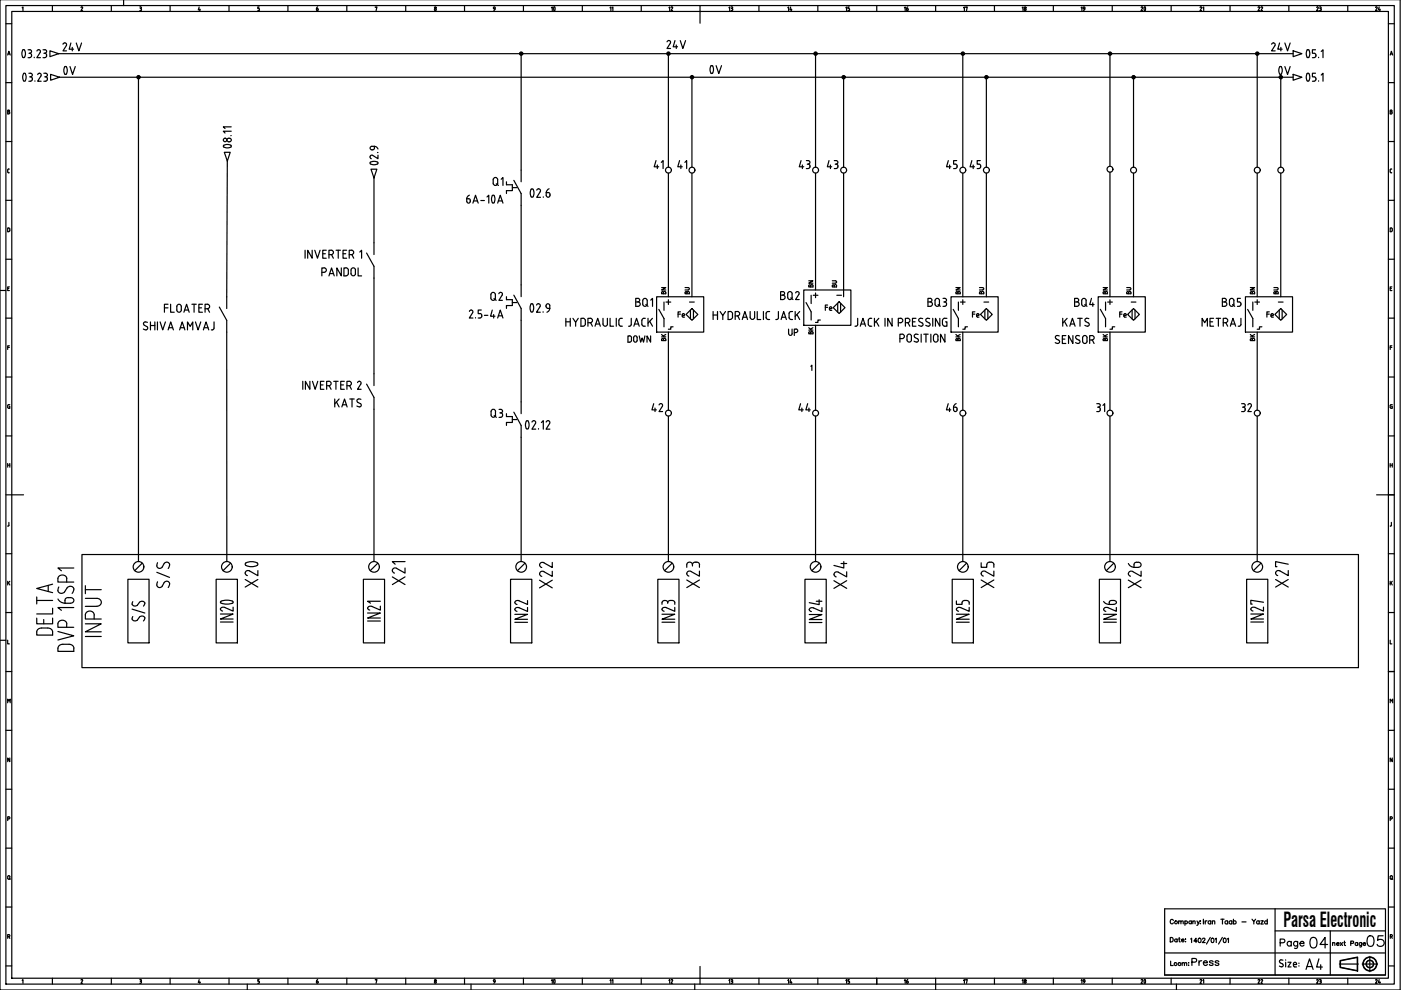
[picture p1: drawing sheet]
<svg xmlns="http://www.w3.org/2000/svg" width="297mm" height="210mm" viewBox="0 0 297 210" stroke-linecap="round" stroke-linejoin="round" font-family="sans-serif">
<!-- layer: 035 -->
<g fill="none" stroke="#000" stroke-width=".25">
<path d="M26.2 -.1v1.3M296.9 -.1v210h-296.9v-210M1.2 5h1.3M1.2 17.5h1.3M1.6 11.7l.3-.8 .3 .8M1.7 11.4h.4M2.5 2.4h291.9v205h-291.9zM4.7 1.6l.2-.1v.8M11.1 1.2v1.2M17.2 1.6l.1-.1h.2l-.3 .8h.3M23.6 1.2v1.2M29.6 1.5h.2"/>
<path d="M29.7 1.8h.1M29.8 1.5l.2 .1-.2 .2M29.8 1.8l.2 .3-.4 .2M36.1 1.2v1.2M42.2 1.5l-.2 .6h.5M42.4 1.9v.4M48.6 1.2v1.2M54.9 1.5h-.2v.3l.3 .2M55 2v.1M55 2.1l-.3 .2M61 1.2v1.2M73.5 1.2v1.2"/>
<path d="M79.6 1.6l.3-.1-.2 .8M86 1.2v1.2M92.5 2v.1M92.5 2l-.2-.2-.2 .3 .2 .2 .2-.2M98.5 1.2v1.2M111 1.2v1.2M123.5 1.2v1.2M136 1.2v1.2M148.4 1.2v1.2M160.9 1.2v1.2M173.4 1.2v1.2M185.9 1.2v1.2"/>
<path d="M198.4 1.2v1.2M210.8 1.2v1.2M223.3 1.2v1.2M235.8 1.2v1.2M248.3 1.2v1.2M260.8 1.2v1.2M273.3 1.2v1.2M285.7 1.2v1.2M294.4 5h1.2M294.4 17.5h1.2M294.7 11.7l.3-.8 .3 .8M294.8 11.4h.4"/>
<path d="M1.2 30h1.3M1.6 36.4l.2 .2M1.6 23.7h.2M1.8 36.6h.2M1.8 35.8h.2M1.8 35.8l-.2 .2v.4M1.9 23.3l.1 .2-.1 .2 .2 .2-.1 .2h-.4v-.7h.2M294.4 30h1.2M294.7 36.4l.2 .2M294.7 23.7h.3M294.9 36.6h.2M294.9 35.8h.2"/>
<path d="M294.9 35.8l-.2 .2v.4M295 23.3l.1 .2-.1 .2 .2 .2-.1 .2h-.4v-.7h.3M1.2 42.5h1.3M1.2 55h1.3M1.8 48.3h-.2v.8h.2M1.8 48.3l.3 .3-.1 .4-.2 .1M294.4 42.5h1.2M294.4 55h1.2M294.9 48.3h-.2v.8h.2M294.9 48.3l.3 .3-.1 .4-.2 .1M0 61.6h1.2M1.2 67.5h1.3"/>
<path d="M1.2 79.9h1.3M1.6 61.2h.3M1.6 73.7h.4M2 60.8h-.4v.8h.4M2 73.3h-.4v.8M294.4 67.5h1.2M294.4 79.9h1.2M294.7 61.2h.3M294.7 73.7h.4M295.1 60.8h-.4v.8h.4M295.1 73.3h-.4v.8M1.2 92.4h1.3"/>
<path d="M1.6 98.6h.5M1.6 98.3v.8M1.8 85.8h.3M1.9 85.8l-.3 .2v.3l.3 .3M1.9 86.1h.2v.5h-.3M2.1 98.3v.8M294.4 92.4h1.2M294.7 98.3v.8M294.7 98.6h.5M295 85.8h.2M295 85.8l-.3 .2v.3l.3 .3M295.1 86.1h.1v.5h-.2"/>
<path d="M295.2 98.3v.8M1.2 104.9h1.3M1.2 117.4h1.3M1.6 111.5h.1M1.9 110.8v.6l-.2 .1M294.4 104.9h1.2M294.4 117.4h1.2M294.7 111.5h.1M295 110.8v.6l-.2 .1M0 135.8h1.2M1.2 129.9h1.3M1.6 135.7v.8h.4"/>
<path d="M1.6 123.2v.8M1.8 123.5l.3 .5M2.1 123.2l-.5 .5M294.4 129.9h1.2M294.7 135.7v.8h.4M294.7 123.2v.8M294.9 123.5l.3 .5M295.2 123.2l-.5 .5M1.2 142.4h1.3M1.2 154.8h1.3M1.6 149v-.8l.3 .4 .3-.4v.8M294.4 142.4h1.2"/>
<path d="M294.4 154.8h1.2M1.2 167.3h1.3M1.2 179.8h1.3M1.6 173.6h.4v-.4h-.4v.8M2.1 160.7v.8l-.5-.8v.8M294.4 167.3h1.2M294.4 179.8h1.2M294.7 173.6h.4v-.4h-.4v.8M295.2 160.7v.8l-.5-.8v.8M1.2 192.3h1.3M1.6 198.6l.4-.1v-.3h-.4v.8M1.7 186.2l.2 .3 .2-.3"/>
<path d="M1.9 198.6l.2 .4M1.9 186.3l.3 .2M2.1 185.9v.3M2.1 185.9l-.2-.3-.2 .1-.1 .5M294.4 192.3h1.2M1.3 204.8h1.2M4.7 207.9l.2-.2v.8M11.1 207.4v1.3M17.2 207.8l.1-.1 .2 .1-.3 .7h.3M23.6 207.4v1.3M29.6 207.7h.2M29.7 208h.1"/>
<path d="M29.8 207.7l.2 .2-.2 .1M29.8 208l.2 .3-.4 .2M36.1 207.4v1.3M42.2 207.7l-.2 .6h.5M42.4 208.1v.4M48.6 207.4v1.3M52.4 208.7v1.2M54.9 207.7h-.2v.3l.3 .2M55 208.2v.1M55 208.3l-.3 .2M61 207.4v1.3M73.5 207.4v1.3"/>
<path d="M79.6 207.8l.3-.1-.2 .8M86 207.4v1.3M92.5 208.2v.1M92.5 208.2l-.2-.2-.2 .3 .2 .2 .2-.2M98.5 207.4v1.3M99.9 208.7v1.2M111 207.4v1.3M123.5 207.4v1.3M136 207.4v1.3M147.3 208.7v1.2M148.4 207.4v1.3M160.9 207.4v1.3"/>
<path d="M173.4 207.4v1.3M185.9 207.4v1.3M198.4 207.4v2.5M210.8 207.4v1.3M223.3 207.4v1.3M235.8 207.4v1.3M248.3 207.4v1.3M249.4 208.7v1.2M260.8 207.4v1.3M273.3 207.4v1.3M285.7 207.4v1.3M294.4 204.8h1.2"/>
<circle cx="92.3" cy="1.6" r=".18"/>
<circle cx="92.3" cy="207.9" r=".18"/>
</g>
<!-- layer: 07 -->
<path d="M1.2 1.2h294.4v207.5h-294.4zM148.4 2.4v2.5M2.5 104.9h2.5M291.9 104.9h2.5M148.4 204.9v2.5" fill="none" stroke="#000" stroke-width=".25"/>
<!-- layer: SYMS -->
<g fill="none" stroke="#000" stroke-width=".25">
<path d="M47.6 32.3h1.2l-.6 1.9zM78.7 35.9h1.2l-.6 1.8zM110.5 36.1v2.4M77.7 53.7l1.6 2.8M79.3 51.5v2.5M46.5 65.1l1.6 2.8v2.5M48.1 62.9v2.5M79.3 79.3v2.5M108.6 64.1h1M108.9 62.6l1.6 2.8v2.5M110.5 60.4v2.5M139.2 62.9h10v7.5h-10z"/>
<path d="M140.8 67.5v1.8M146.7 65.4l1.3 1.3-1.3 1.2-1.2-1.2zM170.4 61.5h10v7.5h-10zM172 66.1v1.8M177.9 64l1.3 1.2-1.3 1.3-1.2-1.3zM201.6 62.9h10v7.5h-10zM202.1 65.6l1.1 1.9v1.8M203.2 64v1.8M209.1 65.4l1.3 1.3-1.3 1.2-1.2-1.2zM232.8 62.9h10v7.5h-10zM234.4 67.5v1.8M240.3 65.4l1.3 1.3-1.3 1.2-1.2-1.2z"/>
<path d="M264.1 62.9h9.9v7.5h-9.9zM264.5 65.6l1.1 1.9v1.8M265.6 64v1.8M271.5 65.4l1.3 1.3-1.3 1.2-1.2-1.2zM77.7 81.4l1.6 2.9v2.5M108.6 89h1M108.9 87.4l1.6 2.8v2.5M110.5 85.2v2.5M17.4 117.6h270.6v24h-270.6zM80.1 119.4l-1.6 1.6M111.3 119.4l-1.6 1.6M142.5 119.4l-1.6 1.6"/>
<path d="M173.7 119.4l-1.6 1.6M204.9 119.4l-1.6 1.6M236.1 119.4l-1.6 1.6M267.3 119.4l-1.6 1.6M27.1 122.8h4.5v13.5h-4.5zM45.8 122.8h4.5v13.5h-4.5zM77 122.8h4.5v13.5h-4.5zM108.2 122.8h4.6v13.5h-4.6zM139.5 122.8h4.5v13.5h-4.5zM170.7 122.8h4.5v13.5h-4.5zM201.9 122.8h4.5v13.5h-4.5zM233.1 122.8h4.5v13.5h-4.5z"/>
<path d="M264.3 122.8h4.5v13.5h-4.5z"/>
<circle cx="29.4" cy="16.4" r=".35"/>
<circle cx="29.4" cy="16.4" r=".22"/>
<circle cx="29.4" cy="16.4" r=".12"/>
<circle cx="110.5" cy="11.4" r=".35"/>
<circle cx="110.5" cy="11.4" r=".22"/>
<circle cx="110.5" cy="11.4" r=".12"/>
<circle cx="172.9" cy="11.4" r=".35"/>
<circle cx="172.9" cy="11.4" r=".22"/>
<circle cx="172.9" cy="11.4" r=".12"/>
<circle cx="178.9" cy="16.4" r=".35"/>
<circle cx="178.9" cy="16.4" r=".22"/>
<circle cx="178.9" cy="16.4" r=".12"/>
<circle cx="204.1" cy="11.4" r=".35"/>
<circle cx="204.1" cy="11.4" r=".22"/>
<circle cx="204.1" cy="11.4" r=".12"/>
<circle cx="209.1" cy="16.4" r=".35"/>
<circle cx="209.1" cy="16.4" r=".22"/>
<circle cx="209.1" cy="16.4" r=".12"/>
<circle cx="235.3" cy="11.4" r=".35"/>
<circle cx="235.3" cy="11.4" r=".22"/>
<circle cx="235.3" cy="11.4" r=".12"/>
<circle cx="240.3" cy="16.4" r=".35"/>
<circle cx="240.3" cy="16.4" r=".22"/>
<circle cx="240.3" cy="16.4" r=".12"/>
<circle cx="235.3" cy="35.9" r=".62"/>
<circle cx="240.3" cy="36.1" r=".62"/>
<circle cx="266.6" cy="36.1" r=".62"/>
<circle cx="271.6" cy="36.1" r=".62"/>
<circle cx="29.4" cy="120.2" r="1.13"/>
<circle cx="79.3" cy="120.2" r="1.13"/>
<circle cx="110.5" cy="120.2" r="1.13"/>
<circle cx="141.7" cy="120.2" r="1.13"/>
<circle cx="172.9" cy="120.2" r="1.13"/>
<circle cx="204.1" cy="120.2" r="1.13"/>
<circle cx="235.3" cy="120.2" r="1.13"/>
<circle cx="266.6" cy="120.2" r="1.13"/>
</g>
<!-- layer: TAGS -->
<g fill="none" stroke="#000" stroke-width=".25">
<path d="M64.7 53.1v1.7M66.2 53.1v1.7l-1-1.7v1.7M66.7 53.1l.6 1.7 .6-1.7M68.4 53.8h.6M69.2 53.1h-.8v1.7h.8M69.7 54h.5a.47 .47 0 0 0 .5-.5 .47 .47 0 0 0-.5-.4h-.5v1.7M70.3 54l.4 .8M71.2 53.1h1M71.7 53.1v1.7M72.7 53.8h.6M73.5 53.1h-.8v1.7h.8M74 54h.5a.47 .47 0 0 0 .5-.5 .47 .47 0 0 0-.5-.4h-.5v1.7"/>
<path d="M74.6 54l.4 .8M76.3 53.4l.4-.3v1.7M34.9 65.3h.7M35.6 64.5h-.7v1.7M36.2 64.5v1.7h.7M37.7 64.6a.48 .48 0 0 1 .7 .4v.7a.48 .48 0 0 1-.4 .5 .48 .48 0 0 1-.5-.5v-.7zM39 66.2l.6-1.7 .5 1.7M39.2 65.7h.7M40.7 64.5h.9M41.1 64.5v1.7M42.2 65.3h.5M42.9 64.5h-.7v1.7h.7"/>
<path d="M43.5 65.5h.5M44 64.5h-.5v1.7M44 64.5a.48 .48 0 0 1 .4 .5 .48 .48 0 0 1-.4 .5M44 65.5l.4 .7M64.2 80.8v1.7M65.7 80.8v1.7l-1-1.7v1.7M66.3 80.8l.5 1.7 .6-1.7M67.9 81.6h.6M68.7 80.8h-.8v1.7h.8M69.3 81.8h.4M69.7 80.8h-.4v1.7M69.7 80.8a.48 .48 0 0 1 .5 .5 .48 .48 0 0 1-.5 .5"/>
<path d="M69.8 81.8l.4 .7M70.8 80.8h.9M71.2 80.8v1.7M72.2 81.6h.6M73 80.8h-.8v1.7h.8M73.6 81.8h.4M74 80.8h-.4v1.7M74 80.8a.48 .48 0 0 1 .5 .5 .48 .48 0 0 1-.5 .5M74.1 81.8l.4 .7M75.8 81.1l.1-.1a.38 .38 0 0 1 .5-.1 .38 .38 0 0 1 .1 .5l-.7 1.1h.8M28 129.2l2.7 .8M28 131.2a.68 .68 0 0 0 1.2 .2"/>
<path d="M28 128.1a.68 .68 0 0 0 1.2 .2M28.2 130.7l-.2 .5M28.2 127.6l-.2 .5M29.6 130.8l-.5 .6M29.6 130.8a.6 .6 0 0 1 .9-.1 .6 .6 0 0 1-.1 1M46.7 130.2h2.7l-2.7 1h2.7M46.7 131.9h2.7M49.4 128.7v.9l-1.7-.8a.49 .49 0 0 0-.7 0 .49 .49 0 0 0 0 .7l.2 .1M77.9 130h2.7l-2.7 1h2.7M77.9 131.7h2.7M77.9 128.9l.5 .4M80.6 128.5v.9l-1.9-.9-.6 .2-.1 .2"/>
<path d="M80.6 127.5h-2.7l.6 .4M109.2 130.3h2.6l-2.6 1h2.6M109.2 131.9h2.6M111.8 128.8v.8l-1.7-.7a.49 .49 0 0 0-.7-.1 .49 .49 0 0 0 0 .7l.2 .1M111.8 127.3v.9l-1.7-.8a.48 .48 0 0 0-.8 0 .48 .48 0 0 0 .3 .8M140.4 130.2h2.7l-2.7 1.1h2.7M140.4 131.9h2.7M141.6 127.7v.2M141.6 127.7a.65 .65 0 0 0-.6-.4 .65 .65 0 0 0-.6 .4v.4M142.2 127.3l-.3 .1-.3 .3M143.1 128.8v.8l-1.8-.8a.49 .49 0 0 0-.7 0 .49 .49 0 0 0 0 .7l.2 .1M143.1 127.7v.4"/>
<path d="M171.6 130.3h2.7l-2.7 1.1h2.7M171.6 132h2.7M173.1 127.5h1.2M173.7 127.2v1l-2.1-.4M174.3 128.8v.9l-1.8-.8a.49 .49 0 0 0-.7 0 .49 .49 0 0 0 0 .7l.2 .1M202.8 130.2h2.7l-2.7 1.1h2.7M202.8 131.9h2.7M204.6 127.3l-.5 .2-.1 .6h-1.2v-.7M205.5 128.8v.8l-1.8-.8a.49 .49 0 0 0-.7 0 .49 .49 0 0 0 0 .7l.2 .1M205.5 127.7v.4M234 127.5a1.4 1.4 0 0 0 1.2 .7M234 130.3h2.7l-2.7 1h2.7"/>
<path d="M234 131.9h2.7M234 129.2l.5 .4M235.2 128.2h.9M235.8 127.3l-.6 .3v.6M236.1 127.3l.3 .1 .3 .3-.3 .4h-.3M236.7 128.8v.8l-2-.8-.6 .1-.1 .3M265.2 130.2h2.7l-2.7 1h2.7M265.2 131.9h2.7M266.1 128.8a.49 .49 0 0 0-.7 0 .49 .49 0 0 0 0 .7l.3 .1M267.9 128.7v.9l-1.8-.8M267.9 127.7l-2.7-.4v.8h.3"/>
</g>
<!-- layer: MISC -->
<path d="M12.3 137.4v.7h3.3M12.3 133.9l3.3 .9-3.3 .9M12.3 132.3v.7h3.3M12.3 122.7v.7h3.3M13.3 136.6h1.3M13.8 127.9h1.1M14.2 124.6l.4-.2a.78 .78 0 0 1 1.1 .5M14.5 126.7h.4M14.5 126.7l-.5 .2-.2 .4M15.6 128.8h-3.3l.7 .6M15.6 120.4h-3.3l.7 .6" fill="none" stroke="#000" stroke-width=".25"/>
<g fill="none" stroke="#000" stroke-width=".25">
<path d="M12.4 11.4h261.8M12.6 16.4h261.6M29.4 16.4v102.7M110.5 11.4v24.7M141.7 11.4v24.1M146.7 16.4v19.1M172.9 11.4v24.1M178.9 16.4v19.1M204.1 11.4v24.1M209.1 16.4v19.1M235.3 11.4v23.9M240.3 16.4v19.1"/>
<path d="M266.6 11.4v24.1M271.5 16.4v19.1M48.2 34.2l-.1 28.7M79.3 37.7v13.8M141.7 36.7v26.2M146.7 36.7v26.2M172.9 36.7v24.8M178.9 36.7v26.2M204.1 36.7v26.2M209.1 36.7v26.2M235.3 36.5v26.4M240.3 36.7v26.2"/>
<path d="M266.6 36.7v26.2M271.5 36.7v26.2M79.3 59v20.3M110.5 43.5v16.9M48.1 70.4v48.7M110.5 67.9v17.3M141.7 70.4v16.6M172.9 69v18M204.1 70.4v16.6M235.3 70.4v16.6M266.6 70.4v16.6M79.3 86.8v32.3"/>
<path d="M110.5 92.7v26.4M141.7 88.2v30.9M172.9 88.2v30.9M204.1 88.2v30.9M235.3 88.2v30.9M266.6 88.2v30.9"/>
</g>
<!-- layer: DESCCHILD -->
<g fill="none" stroke="#000" stroke-width=".25">
<path d="M99 42.1h.3a.43 .43 0 0 1 .4 .6 .43 .43 0 0 1-.7 .2zM99.5 41.4l-.4 .3-.1 .4M100.3 43.1l.5-1.7 .6 1.7M100.4 42.6h.8M101.9 42.5h.8M103.3 41.8l.3-.4v1.7M104.4 43h.4M104.4 41.5a1.58 1.58 0 0 0 0 1.5M104.8 41.5a1.58 1.58 0 0 1 0 1.5M105.5 43.1l.6-1.7 .5 1.7M105.7 42.6h.8M30.4 69.8l.6 .1"/>
<path d="M30.6 69l.7 .5-.1 .3-.2 .1M31.2 68.3a.44 .44 0 0 0-.6 0 .44 .44 0 0 0 0 .7M31.9 68.3v1.6M31.9 69h.9M32.8 68.3v1.6M33.4 68.3v1.6M34 68.3l.5 1.6 .6-1.6M35.6 69.9l.6-1.6 .6 1.6M35.8 69.5h.8M38.1 69.9l.5-1.6 .6 1.6M38.2 69.5h.8M39.8 69.9v-1.6l.5 .9 .6-.9v1.6"/>
<path d="M41.4 68.3l.6 1.6 .6-1.6M43.1 69.9l.6-1.6 .6 1.6M43.3 69.5h.8M44.8 69.9h.2M45.4 68.3v1.3l-.4 .3M99.5 66l.1-.1a.37 .37 0 0 1 .5-.1 .37 .37 0 0 1 .1 .5M100.2 66.3l-.7 1.1h.8M100.8 67.3v.1M101.8 66.5a.48 .48 0 0 1 .3 .4 .48 .48 0 0 1-.3 .5h-.4M102.7 66.9h.7M104.4 65.7l-.4 1.3h.9M104.7 66.7v.7"/>
<path d="M105.5 67.4l.6-1.7 .5 1.7M105.7 67h.8M71 84.6v1.7M71.3 85.2l.6 1.1M71.9 84.6l-.9 1M72.5 86.3l.5-1.7 .6 1.7M72.6 85.8h.8M74.2 84.6h.9M74.6 84.6v1.7M75.9 85.3l.5 .3a.42 .42 0 0 1 .1 .6 .42 .42 0 0 1-.7 0l-.1-.1M76.5 84.7a.45 .45 0 0 0-.6-.1 .45 .45 0 0 0 0 .7"/>
</g>
<!-- layer: XREFCHILD -->
<g fill="none" stroke="#000" stroke-width=".25">
<path d="M112.6 64.5l.2-.1a1.23 1.23 0 0 1 0 1.8l-.2-.1a1.68 1.68 0 0 1 0-1.6zM113.8 64.7a.4 .4 0 0 1 .5-.3 .4 .4 0 0 1 .2 .6M114.5 65l-.8 1.2h.9M115.1 66.1v.1M115.8 64.8a.47 .47 0 0 0 .4 .6M115.8 64.8a.39 .39 0 0 1 .4-.4 .39 .39 0 0 1 .4 .4M116.2 65.4h.4M116.6 64.8a1.15 1.15 0 0 1-.6 1.4M111.6 90.9h.4M111.6 90.9a1.28 1.28 0 0 1 .2-1.7l.2 .1a1.71 1.71 0 0 1 0 1.6M113.2 89.2a.39 .39 0 0 1 .3 .6l-.7 1.2h.8M113.2 89.2l-.4 .3"/>
<path d="M114.2 90.9v.1M114.8 89.6l.4-.4v1.8M115.8 89.5l.1-.2a.4 .4 0 0 1 .5 0 .4 .4 0 0 1 .1 .5l-.7 1.2h.8"/>
</g>
<!-- layer: DESC -->
<g fill="none" stroke="#000" stroke-width=".25">
<path d="M120 67.5v1.7M120 68.2h.9M120.9 67.5v1.7M121.5 67.5l.5 .8 .6-.8M122 68.3v.9M124.1 68v.7M124.1 68l-.2-.5h-.7v1.7l.7-.1 .2-.5M124.7 68.4h.4a.47 .47 0 0 0 .5-.4 .47 .47 0 0 0-.5-.5h-.4v1.7M125.2 68.4l.4 .8M126.2 69.2l.5-1.7 .6 1.7M126.3 68.7h.8M127.8 67.5v1.2a.48 .48 0 0 0 .5 .5 .48 .48 0 0 0 .5-.5v-1.2"/>
<path d="M129.3 67.5v1.7h.8M130.7 67.5v1.7M131.2 67.9v.9M131.6 67.5h.4M131.6 67.5l-.3 .2-.1 .2M133.8 67.5v1.3M134.4 69.2l.6-1.7 .5 1.7M136.1 67.9v.9M137.4 67.5v1.7M137.8 68.1l.5 1.1M138.3 67.5l-.9 1M151.2 66.1v1.6"/>
<path d="M151.2 66.8h.9M152.1 66.1v1.6M152.7 66.1l.5 .8 .6-.8M153.2 66.9v.8M154.8 66.1h-.4v1.6h.4M154.8 66l.3 .1a1.22 1.22 0 0 1 0 1.6h-.3M155.9 67h.4M156.3 66.1h-.4v1.6M156.3 66a.48 .48 0 0 1 .5 .5 .48 .48 0 0 1-.5 .5M156.4 67l.4 .7M157.4 67.7l.5-1.6 .6 1.6M157.5 67.3h.8"/>
<path d="M159 66.1v1.2a.48 .48 0 0 0 .5 .4 .48 .48 0 0 0 .5-.4v-1.2M160.5 66.1v1.6h.8M161.9 66.1v1.6M162.8 66.1l-.3 .2-.1 1 .2 .4h.6M165 66.1v1.3M165.6 67.7l.6-1.6 .5 1.6M167.3 66.5v.8M168.6 66.1v1.6M169 66.7l.5 1M169.5 66.1l-.9 1M181.3 69.2h.2M181.8 67.5v1.3l-.3 .4"/>
<path d="M182.4 69.2l.6-1.7 .5 1.7M182.6 68.7h.8M184.8 67.5a.54 .54 0 0 0-.7 .4l.1 1.1 .6 .2M185.4 67.5v1.7M185.8 68.1l.5 1.1M186.3 67.5l-.9 1M187.6 67.5v1.7M189.1 67.5v1.7l-.9-1.7v1.7M190.5 68.4h.4a.47 .47 0 0 0 .5-.4 .47 .47 0 0 0-.5-.5h-.4v1.7M190.8 71.8h.5M191.3 70.9h-.5v1.7M191.3 70.8a.48 .48 0 0 1 .4 .5 .48 .48 0 0 1-.4 .5"/>
<path d="M192 68.4h.4M192.3 71.3a.48 .48 0 0 1 .5-.5 .48 .48 0 0 1 .5 .5M192.3 72.1a.48 .48 0 0 0 .5 .4 .48 .48 0 0 0 .5-.4M192.3 71.3v.8M192.4 67.5h-.4v1.7M192.4 67.5a.48 .48 0 0 1 .5 .4 .48 .48 0 0 1-.5 .5M192.5 68.4l.4 .8M193.2 71.3v.8M193.5 68.2h.5M194 71.6l.5 .2a.42 .42 0 0 1 .1 .7 .42 .42 0 0 1-.6-.1l-.2-.1M194.2 70.8l.5 .1M194.2 70.9l-.4 .2 .2 .5"/>
<path d="M194.2 67.5h-.7v1.7h.7M195 68.2l.5 .3a.42 .42 0 0 1 .1 .6 .42 .42 0 0 1-.7 0l-.1-.1M195.1 67.5l-.3 .3 .2 .4M195.3 70.9v1.7M195.9 70.9h.9M196.3 70.9v1.7M196.6 67.5l-.2 .1-.1 .3 .7 .6a.41 .41 0 0 1 .1 .6 .41 .41 0 0 1-.6 0l-.2-.1M197.4 70.9v1.7M197.8 67.5v1.7M197.9 71.3v.8M197.9 71.3a.48 .48 0 0 1 .5-.5 .48 .48 0 0 1 .5 .5M197.9 72.1a.48 .48 0 0 0 .5 .4 .48 .48 0 0 0 .5-.4"/>
<path d="M198.9 71.3v.8M199.3 67.5v1.7l-1-1.7v1.7M199.8 68l.1 .9 .4 .3h.5v-1h-.3M200.3 70.9v1.7l-.9-1.7v1.7M223.9 71.9l.6 .2M224.5 72.1a.42 .42 0 0 1 0 .6 .42 .42 0 0 1-.6 0l-.2-.1M224.6 71.2a.44 .44 0 0 0-.7 0 .44 .44 0 0 0 .1 .6M225.2 71.9h.6M225.3 67.5v1.7M225.7 68.1l.6 1.1M226 71.2h-.8v1.6h.8M226.3 67.5l-1 1"/>
<path d="M226.8 69.2l.6-1.7 .5 1.7M227 68.7h.8M227.5 71.2v1.6l-1-1.6v1.6M228.2 71.9l.6 .2M228.8 72.1a.42 .42 0 0 1 .1 .6 .42 .42 0 0 1-.7 0l-.2-.1M228.9 71.2a.44 .44 0 0 0-.7 0 .44 .44 0 0 0 .1 .6M229 67.5v1.7M229.8 71.2a.48 .48 0 0 1 .7 .4v.8a.48 .48 0 0 1-.5 .4 .48 .48 0 0 1-.5-.4v-.8zM230.4 67.5l-.3 .1-.1 .3 .7 .6a.41 .41 0 0 1 .1 .6 .41 .41 0 0 1-.6 0l-.2-.1M231 72.1h.5a.47 .47 0 0 0 .5-.5 .47 .47 0 0 0-.5-.4h-.5v1.6M231.6 72.1l.4 .7M254.9 69.2v-1.7l.5 .9 .6-.9v1.7"/>
<path d="M256.5 68.2h.6M257.3 67.5h-.8v1.7h.8M258.3 67.5v1.7M259.4 68.4h.4a.47 .47 0 0 0 .5-.4 .47 .47 0 0 0-.5-.5h-.4v1.7M259.9 68.4l.4 .8M260.9 69.2l.5-1.7 .6 1.7M261 68.7h.8M263.1 67.5v1.3l-.4 .4"/>
</g>
<!-- layer: XREF -->
<g fill="none" stroke="#000" stroke-width=".25">
<path d="M4.9 10.5h.1a1.13 1.13 0 0 1 0 1.7l-.2-.1a1.51 1.51 0 0 1 .1-1.6zM5 15.6h.4M5 15.6a1.22 1.22 0 0 0 .2 1.6l.2-.1a1.65 1.65 0 0 0 0-1.5M5.9 10.6l.4-.1a.37 .37 0 0 1 .4 .4 .37 .37 0 0 1-.4 .4M5.9 12.2h.4M6.1 15.5h.4a.37 .37 0 0 1 .4 .4 .37 .37 0 0 1-.4 .4M6.1 11.3h.2M6.3 16.3h.2M6.3 11.3a.46 .46 0 0 1 .4 .5 .46 .46 0 0 1-.4 .4M6.5 16.3l.4 .4M6.9 16.7l-.2 .5h-.6M7.3 12.1v.1"/>
<path d="M7.4 17.1v.1M277.1 10.6l.2-.1a1.13 1.13 0 0 1 0 1.7l-.2-.1M277.1 15.6h.4M277.5 15.6a1.18 1.18 0 0 1-.2 1.6l-.2-.1M278.3 12.2h.3M278.3 17.2h.3M278.6 11.3a.46 .46 0 0 1 .4 .5 .46 .46 0 0 1-.4 .4M278.6 16.3l.4 .4M278.9 10.6h-.6v.7h.3M278.9 15.5h-.6v.8h.3M279 16.7l-.1 .3-.3 .2M279.6 12.1v.1"/>
<path d="M279.6 17.1v.1M280.1 10.9l.4-.3v1.6M280.1 15.9l.4-.4v1.7M48.5 29.3a.41 .41 0 0 1 .5 .4 .41 .41 0 0 1-.5 .4M48.5 29.3a.37 .37 0 0 0-.4 .4 .37 .37 0 0 0 .4 .3M48.9 28.8h.1M48.9 30.8v.4M49 30.8a1.22 1.22 0 0 0-1.7 .2l.2 .2a1.58 1.58 0 0 0 1.5 0M49 27.8h-1.7l.4 .4M49 26.9h-1.7l.4 .4M78.4 33.3l.3 .4M78.5 34.4l-.1 .2a1.18 1.18 0 0 0 1.8 0l-.1-.2"/>
<path d="M78.6 34.4a1.58 1.58 0 0 1 1.4 0M79 32.9a.37 .37 0 0 0-.5 .4M79.4 31v.4a.43 .43 0 0 1-.4 .5 .43 .43 0 0 1-.4-.4 .43 .43 0 0 1 .2-.5 1.08 1.08 0 0 1 1.3 .6M80 32.3h.1M80.1 32.9v.7l-1.1-.7"/>
<circle cx="47.7" cy="29.7" r=".37"/>
</g>
<!-- layer: WIRENO -->
<path d="M171.9 77.7l.2-.3v1.1" fill="none" stroke="#000" stroke-width=".25"/>
<!-- layer: 0 -->
<g fill="none" stroke="#000" stroke-width=".25">
<path d="M246.9 192.7h46.9v14h-46.9zM248.1 198.8h.3a.51 .51 0 0 1 .3 .4 .51 .51 0 0 1-.3 .5h-.3zM248.8 195.2a.34 .34 0 0 0-.4-.3 .34 .34 0 0 0-.3 .4 .37 .37 0 0 0 .2 .5 .37 .37 0 0 0 .5-.1M249.6 199.2a.3 .3 0 0 0-.5 0 .3 .3 0 0 0 0 .4 .3 .3 0 0 0 .5 0M249.6 199.1v.6M249.9 195.4l.4-.1 .1 .6M249.9 195.3v.6M249.9 199.1h.3M250 198.8v.7l.3 .2M250.4 195.4l.4-.1 .1 .6M250.5 199.3h.5a.3 .3 0 0 0-.4-.1 .3 .3 0 0 0 0 .5l.4-.1M251.2 195.4a.3 .3 0 0 1 .5-.1 .3 .3 0 0 1 0 .5 .3 .3 0 0 1-.5-.1"/>
<path d="M251.2 195.3v.9M251.4 199.1h.1M251.4 199.6h.1M252.4 199.1l.2-.2v.9M252.6 195.4a.31 .31 0 0 0-.5-.1 .31 .31 0 0 0 0 .5 .31 .31 0 0 0 .5-.1M252.6 195.3v.6M252.9 195.4l.4-.1 .1 .6M252.9 195.3v.6M253.8 195.3l.3 .6 .2-.6M253.8 199.5h-.7l.5-.6v.9M254.1 195.9l-.4 .3M254.5 195.3h.1"/>
<path d="M254.5 195.8h.1M255 199.1l.1-.2 .4 .2-.6 .7h.6M255.1 194.9v1M255.5 195.2v.7M255.9 195.2l-.2 .1-.2 .2M256.6 198.7l-.8 1.5M256.7 195.4a.32 .32 0 0 0-.5-.1 .32 .32 0 0 0 0 .5 .32 .32 0 0 0 .5 0M256.7 195.2v.7M256.9 199a.43 .43 0 0 1 .5 .4 .43 .43 0 0 1-.5 .4l-.1-.4zM257 195.4l.3-.2 .2 .1 .1 .6M257 195.2v.7M257.7 199.1l.2-.2v.9"/>
<path d="M258.8 194.9h.7M259.2 198.7l-.8 1.5M259.2 194.9v1M259.5 199a.43 .43 0 0 1 .5 .4 .43 .43 0 0 1-.5 .4l-.1-.4zM260.2 199.1l.3-.2v.9M260.3 195.4a.32 .32 0 0 0-.5-.1 .32 .32 0 0 0 0 .5 .32 .32 0 0 0 .5 0M260.3 195.2v.7M261.2 195.4a.32 .32 0 0 0-.5-.1 .32 .32 0 0 0 0 .5 .32 .32 0 0 0 .5 0M261.2 195.2v.7M261.5 195.4a.32 .32 0 0 1 .5-.1 .32 .32 0 0 1 0 .5 .32 .32 0 0 1-.5 0M261.5 194.9v1M263.3 195.5h.9"/>
<path d="M265.5 194.9l.3 .5 .4-.5M265.8 195.4v.5M267 195.4a.32 .32 0 0 0-.5-.1 .32 .32 0 0 0 0 .5 .32 .32 0 0 0 .5 0M267 195.2v.7M267.3 195.2h.5l-.5 .7h.5M268.7 195.4a.32 .32 0 0 0-.5-.1 .32 .32 0 0 0 0 .5 .32 .32 0 0 0 .5 0M268.7 194.9v1M270.3 192.7v14M270.3 197.4h23.5M271.4 199.9l.9-.1 .1-.2-.1-.4-.9-.1v1.5M273.8 199.8a.48 .48 0 0 0-.7-.1 .48 .48 0 0 0 0 .8 .48 .48 0 0 0 .7-.1M273.8 199.6v1"/>
<path d="M275.1 199.6l-.1 1.3-.2 .2-.3-.1M275.1 199.8a.48 .48 0 0 0-.7-.1 .48 .48 0 0 0 0 .8 .48 .48 0 0 0 .7-.1M284.2 199.8l.4 .7M284.6 199.8l-.4 .7M284.9 199.8h.3M285.1 199.5v.8l.2 .2M246.9 202h46.9M246.9 206.7h46.9M248.2 203.8v.9h.5M250.6 204.3l.5-.2v.6M250.6 204.1v.6M251.1 204.3l.5-.2v.6"/>
<path d="M252 204.1h.1M252 204.6h.1M252.7 204l.9-.1 .1-.2-.1-.4-.9-.1v1.5M254.2 203.7v1M254.8 203.7l-.4 .1-.2 .3M255.1 204.1h.9a.47 .47 0 0 0-.8-.2 .47 .47 0 0 0 .3 .8l.5-.2M257.2 203.9a.45 .45 0 0 0-.8 0l.8 .5-.3 .3-.5-.2M258.4 203.9l-.3-.2-.5 .2 .7 .4v.3l-.4 .1-.3-.2M272 203.6l-.4-.1-.3 .3v.2l.6 .4a.37 .37 0 0 1 .1 .5 .37 .37 0 0 1-.6 0l-.1-.1M272.6 203.5v.1M272.6 204v1M273.1 204h.6l-.6 1h.6"/>
<path d="M284 204.4h4M284.1 203.7l3.7-.8v3l-3.7-.8zM284.2 203.7l3.6-.7v2.8l-3.6-.7zM286.4 200h.5l.1-.4-.6-.1v1M288.8 204.4h3.3M290.4 202.8v3.2"/>
<circle cx="249.3" cy="195.6" r=".31"/>
<circle cx="254.3" cy="199.3" r=".42"/>
<circle cx="249.2" cy="204.4" r=".31"/>
<circle cx="250.1" cy="204.4" r=".31"/>
<circle cx="290.4" cy="204.4" r="1.49"/>
<circle cx="290.4" cy="204.4" r="1.41"/>
<circle cx="290.4" cy="204.4" r=".81"/>
<circle cx="290.4" cy="204.4" r=".75"/>
</g>
<text font-size="8.8" x="56.8" y="125.6" transform="rotate(-90 56.8 125.6)">X20</text>
<text font-size="8.4" x="38.1" y="127" transform="rotate(-90 38.1 127)">S/S</text>
<g font-size="6.6">
<text x="9.9" y="17.6">0V</text>
<text x="146.8" y="17.6">0V</text>
<text x="267.4" y="17.6">0V</text>
<text x="108.7" y="43.7">02.6</text>
<text x="12" y="136.2" transform="rotate(-90 12 136.2)">DELTA</text>
<text x="22.2" y="136.2" transform="rotate(-90 22.2 136.2)">INPUT</text>
</g>
<g font-size="6.2">
<text x="86.8" y="125.2" transform="rotate(-90 86.8 125.2)">X21</text>
<text x="149.2" y="125.9" transform="rotate(-90 149.2 125.9)">X23</text>
<text x="211.7" y="125.9" transform="rotate(-90 211.7 125.9)">X25</text>
<text x="242.7" y="125.9" transform="rotate(-90 242.7 125.9)">X26</text>
<text x="274.1" y="125.6" transform="rotate(-90 274.1 125.6)">X27</text>
</g>
<g font-size="5.7">
<text x="117.8" y="125.9" transform="rotate(-90 117.8 125.9)">X22</text>
<text x="180.3" y="125.9" transform="rotate(-90 180.3 125.9)">X24</text>
</g>
<g font-size="5.3">
<text x="276.6" y="202.1">04</text>
<text x="288.6" y="201.8">05</text>
<text x="275.5" y="206.7">A4</text>
</g>
<g font-size="4.9">
<text x="12" y="12">24V</text>
<text x="140.1" y="11.6">24V</text>
<text x="268.5" y="12">24V</text>
<text x="103.4" y="40.6">Q1</text>
<text x="137.6" y="37">41</text>
<text x="142.5" y="37">41</text>
<text x="168.3" y="37">43</text>
<text x="174.3" y="37">43</text>
<text x="199.3" y="37">45</text>
<text x="204.6" y="37">45</text>
<text x="67" y="59.6">PANDOL</text>
<text x="103" y="64.9">Q2</text>
<text x="164.4" y="64.9">BQ2</text>
<text x="133.7" y="66.3">BQ1</text>
<text x="195.4" y="66.3">BQ3</text>
<text x="226.5" y="66.3">BQ4</text>
<text x="257.9" y="66.3">BQ5</text>
<text x="103" y="89.6">Q3</text>
<text x="136.9" y="88.5">42</text>
<text x="168.3" y="88.5">44</text>
<text x="199.3" y="88.5">46</text>
<text x="262.1" y="88.5">32</text>
</g>
<g font-size="4.4">
<text x="115" y="3.9">10</text>
<text x="240.2" y="3.9">20</text>
<text x="131.9" y="73.7">DOWN</text>
<text x="165.8" y="72.3">UP</text>
<text x="234.9" y="88.5" transform="rotate(-90 234.9 88.5)">31</text>
<text x="115" y="209.9">10</text>
<text x="240.2" y="209.9">20</text>
</g>
<text font-size="4.3" x="272.1" y="196.6">Parsa Electronic</text>
<g font-size="4">
<text x="142.2" y="63.5" transform="rotate(-90 142.2 63.5)">BN</text>
<text x="147.1" y="63.5" transform="rotate(-90 147.1 63.5)">BU</text>
<text x="204.6" y="63.5" transform="rotate(-90 204.6 63.5)">BN</text>
<text x="209.5" y="63.5" transform="rotate(-90 209.5 63.5)">BU</text>
<text x="267.1" y="63.5" transform="rotate(-90 267.1 63.5)">BN</text>
<text x="272" y="63.5" transform="rotate(-90 272 63.5)">BU</text>
<text x="142.5" y="68.4">Fe</text>
<text x="173.9" y="67">Fe</text>
<text x="205" y="68.4">Fe</text>
<text x="236" y="68.4">Fe</text>
<text x="267.4" y="68.4">Fe</text>
<text x="142.2" y="73.4" transform="rotate(-90 142.2 73.4)">BK</text>
<text x="204.6" y="73.4" transform="rotate(-90 204.6 73.4)">BK</text>
<text x="263.9" y="73.4">BK</text>
</g>
<g font-size="3.5">
<text x="66" y="3.5">6</text>
<text x="103" y="3.5">9</text>
<text x="128.1" y="3.5">11</text>
<text x="140.8" y="3.5">12</text>
<text x="153.5" y="3.5">13</text>
<text x="165.8" y="3.5">14</text>
<text x="178.2" y="3.5">15</text>
<text x="190.5" y="3.5">16</text>
<text x="203.2" y="3.5">17</text>
<text x="215.5" y="3.5">18</text>
<text x="227.9" y="3.5">19</text>
<text x="256.1" y="3.5" transform="rotate(-90 256.1 3.5)">21</text>
<text x="268.5" y="3.5" transform="rotate(-90 268.5 3.5)">22</text>
<text x="278" y="3.5">23</text>
<text x="290.3" y="3.5">24</text>
<text x="173.2" y="62.1" transform="rotate(-90 173.2 62.1)">BN</text>
<text x="178.2" y="62.1" transform="rotate(-90 178.2 62.1)">BU</text>
<text x="235.7" y="63.5" transform="rotate(-90 235.7 63.5)">BN</text>
<text x="240.6" y="63.5" transform="rotate(-90 240.6 63.5)">BU</text>
<text x="173.2" y="72" transform="rotate(-90 173.2 72)">BK</text>
<text x="235.7" y="73.4" transform="rotate(-90 235.7 73.4)">BK</text>
<text x="293.5" y="150.3">M</text>
<text x="293.5" y="187.7">Q</text>
<text x="66" y="209.5">6</text>
<text x="103" y="209.5">9</text>
<text x="128.1" y="209.5">11</text>
<text x="140.8" y="209.5">12</text>
<text x="153.5" y="209.5">13</text>
<text x="165.8" y="209.5">14</text>
<text x="178.2" y="209.5">15</text>
<text x="190.5" y="209.5">16</text>
<text x="203.2" y="209.5">17</text>
<text x="215.5" y="209.5">18</text>
<text x="227.9" y="209.5">19</text>
<text x="256.1" y="209.5" transform="rotate(-90 256.1 209.5)">21</text>
<text x="268.5" y="209.5" transform="rotate(-90 268.5 209.5)">22</text>
<text x="278" y="209.5">23</text>
<text x="290.3" y="209.5">24</text>
</g>
</svg>
